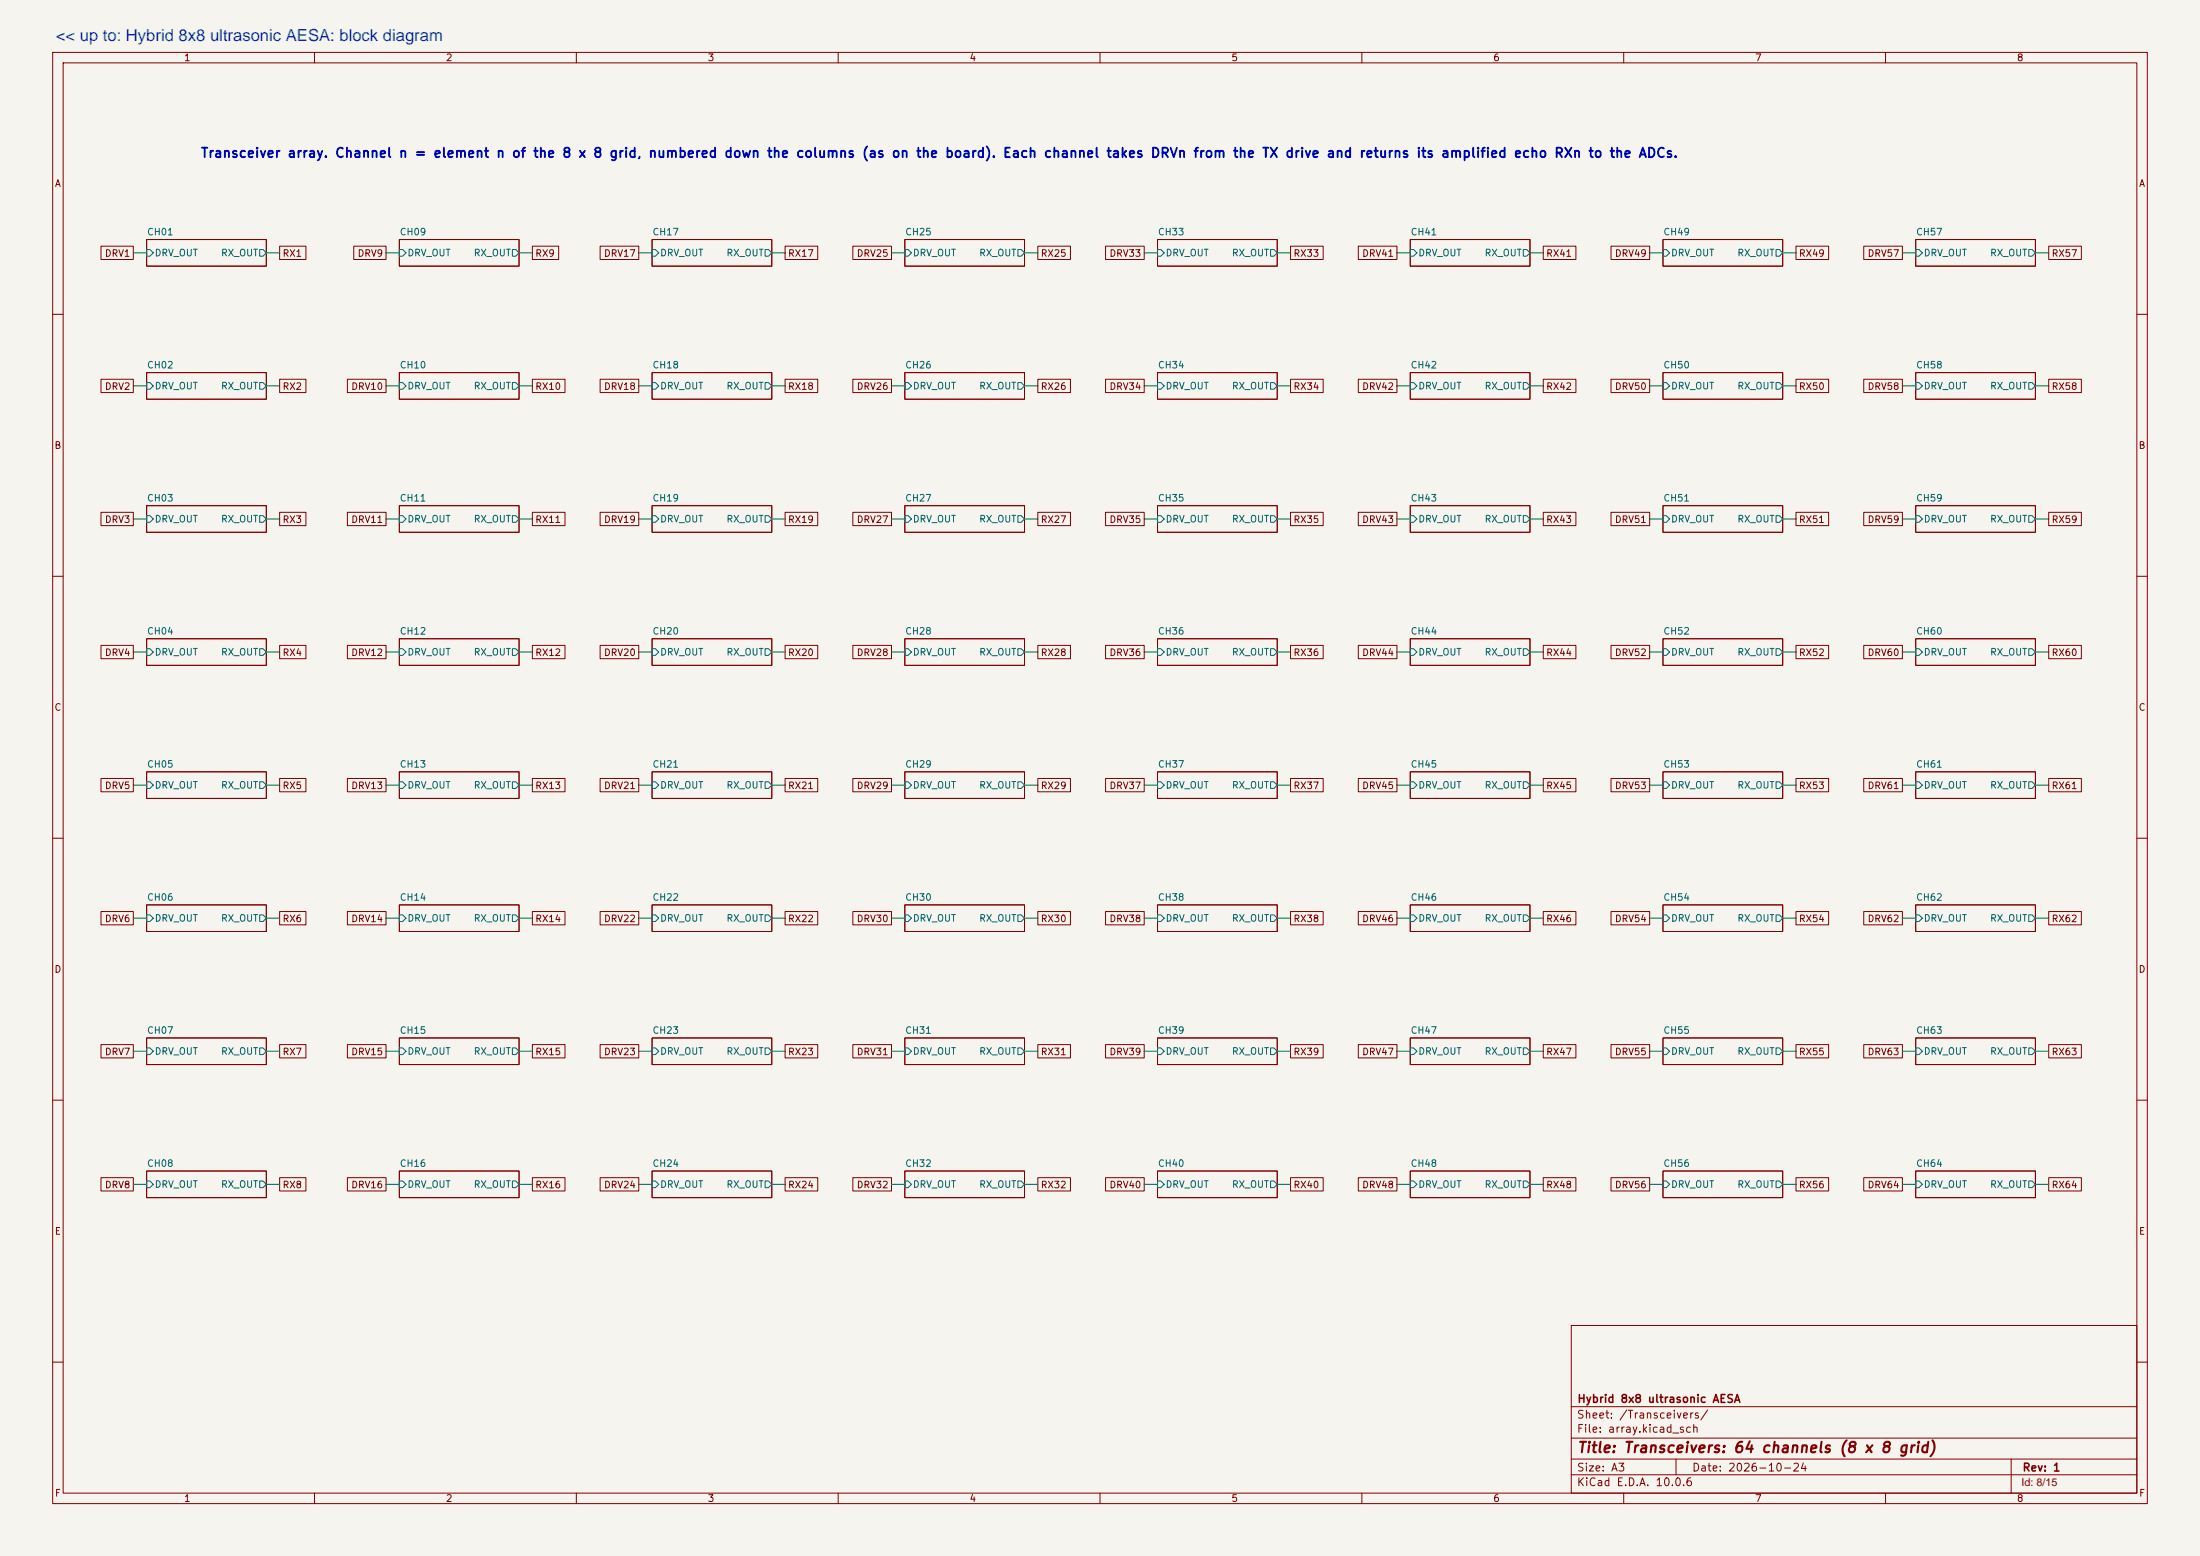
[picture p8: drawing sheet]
<svg xmlns="http://www.w3.org/2000/svg" width="420mm" height="297mm" viewBox="0 0 420 297" stroke-linecap="round" stroke-linejoin="round" font-family="sans-serif">
<path d="M.1 0h420v297h-420z" fill="#f5f4ef" stroke="#f5f4ef" stroke-width=".19"/>
<g fill="none" stroke="#840000" stroke-width=".19">
<path d="M10.1 10h400v277h-400zM12.1 12h396v273h-396zM60.1 10v2M110.1 10v2M160.1 10v2M210.1 10v2M260.1 10v2M310.1 10v2M360.1 10v2M19.3 47h6.2v2.5h-6.2zM28 45.7h22.9v5.1h-22.9zM53.4 47h5v2.5h-5z"/>
<path d="M67.6 47h6.1v2.5h-6.1zM76.3 45.7h22.8v5.1h-22.8zM101.7 47h5v2.5h-5zM114.6 47h7.4v2.5h-7.4zM124.5 45.7h22.9v5.1h-22.9zM149.9 47h6.3v2.5h-6.3zM162.9 47h7.4v2.5h-7.4zM172.8 45.7h22.9v5.1h-22.9zM198.2 47h6.2v2.5h-6.2zM211.1 47h7.4v2.5h-7.4zM221.1 45.7h22.8v5.1h-22.8zM246.5 47h6.2v2.5h-6.2z"/>
<path d="M259.4 47h7.4v2.5h-7.4zM269.3 45.7h22.9v5.1h-22.9zM294.7 47h6.3v2.5h-6.3zM307.7 47h7.4v2.5h-7.4zM317.6 45.7h22.9v5.1h-22.9zM343 47h6.2v2.5h-6.2zM355.9 47h7.4v2.5h-7.4zM365.9 45.7h22.8v5.1h-22.8zM391.3 47h6.2v2.5h-6.2zM10.1 60h2M19.3 72.4h6.2v2.5h-6.2zM28 71.1h22.9v5.1h-22.9z"/>
<path d="M53.4 72.4h5v2.5h-5zM66.3 72.4h7.4v2.5h-7.4zM76.3 71.1h22.8v5.1h-22.8zM101.7 72.4h6.2v2.5h-6.2zM114.6 72.4h7.4v2.5h-7.4zM124.5 71.1h22.9v5.1h-22.9zM149.9 72.4h6.3v2.5h-6.3zM162.9 72.4h7.4v2.5h-7.4zM172.8 71.1h22.9v5.1h-22.9zM198.2 72.4h6.2v2.5h-6.2zM211.1 72.4h7.4v2.5h-7.4zM221.1 71.1h22.8v5.1h-22.8z"/>
<path d="M246.5 72.4h6.2v2.5h-6.2zM259.4 72.4h7.4v2.5h-7.4zM269.3 71.1h22.9v5.1h-22.9zM294.7 72.4h6.3v2.5h-6.3zM307.7 72.4h7.4v2.5h-7.4zM317.6 71.1h22.9v5.1h-22.9zM343 72.4h6.2v2.5h-6.2zM355.9 72.4h7.4v2.5h-7.4zM365.9 71.1h22.8v5.1h-22.8zM391.3 72.4h6.2v2.5h-6.2zM408.1 60h2M19.3 97.8h6.2v2.5h-6.2z"/>
<path d="M28 96.5h22.9v5.1h-22.9zM53.4 97.8h5v2.5h-5zM66.3 97.8h7.4v2.5h-7.4zM76.3 96.5h22.8v5.1h-22.8zM101.7 97.8h6.2v2.5h-6.2zM114.6 97.8h7.4v2.5h-7.4zM124.5 96.5h22.9v5.1h-22.9zM149.9 97.8h6.3v2.5h-6.3zM162.9 97.8h7.4v2.5h-7.4zM172.8 96.5h22.9v5.1h-22.9zM198.2 97.8h6.2v2.5h-6.2zM211.1 97.8h7.4v2.5h-7.4z"/>
<path d="M221.1 96.5h22.8v5.1h-22.8zM246.5 97.8h6.2v2.5h-6.2zM259.4 97.8h7.4v2.5h-7.4zM269.3 96.5h22.9v5.1h-22.9zM294.7 97.8h6.3v2.5h-6.3zM307.7 97.8h7.4v2.5h-7.4zM317.6 96.5h22.9v5.1h-22.9zM343 97.8h6.2v2.5h-6.2zM355.9 97.8h7.4v2.5h-7.4zM365.9 96.5h22.8v5.1h-22.8zM391.3 97.8h6.2v2.5h-6.2zM10.1 110h2"/>
<path d="M408.1 110h2M19.3 123.2h6.2v2.5h-6.2zM28 121.9h22.9v5.1h-22.9zM53.4 123.2h5v2.5h-5zM66.3 123.2h7.4v2.5h-7.4zM76.3 121.9h22.8v5.1h-22.8zM101.7 123.2h6.2v2.5h-6.2zM114.6 123.2h7.4v2.5h-7.4zM124.5 121.9h22.9v5.1h-22.9zM149.9 123.2h6.3v2.5h-6.3zM162.9 123.2h7.4v2.5h-7.4zM172.8 121.9h22.9v5.1h-22.9z"/>
<path d="M198.2 123.2h6.2v2.5h-6.2zM211.1 123.2h7.4v2.5h-7.4zM221.1 121.9h22.8v5.1h-22.8zM246.5 123.2h6.2v2.5h-6.2zM259.4 123.2h7.4v2.5h-7.4zM269.3 121.9h22.9v5.1h-22.9zM294.7 123.2h6.3v2.5h-6.3zM307.7 123.2h7.4v2.5h-7.4zM317.6 121.9h22.9v5.1h-22.9zM343 123.2h6.2v2.5h-6.2zM355.9 123.2h7.4v2.5h-7.4zM365.9 121.9h22.8v5.1h-22.8z"/>
<path d="M391.3 123.2h6.2v2.5h-6.2zM19.3 148.6h6.2v2.5h-6.2zM28 147.3h22.9v5.1h-22.9zM53.4 148.6h5v2.5h-5zM66.3 148.6h7.4v2.5h-7.4zM76.3 147.3h22.8v5.1h-22.8zM101.7 148.6h6.2v2.5h-6.2zM114.6 148.6h7.4v2.5h-7.4zM124.5 147.3h22.9v5.1h-22.9zM149.9 148.6h6.3v2.5h-6.3zM162.9 148.6h7.4v2.5h-7.4zM172.8 147.3h22.9v5.1h-22.9z"/>
<path d="M198.2 148.6h6.2v2.5h-6.2zM211.1 148.6h7.4v2.5h-7.4zM221.1 147.3h22.8v5.1h-22.8zM246.5 148.6h6.2v2.5h-6.2zM259.4 148.6h7.4v2.5h-7.4zM269.3 147.3h22.9v5.1h-22.9zM294.7 148.6h6.3v2.5h-6.3zM307.7 148.6h7.4v2.5h-7.4zM317.6 147.3h22.9v5.1h-22.9zM343 148.6h6.2v2.5h-6.2zM355.9 148.6h7.4v2.5h-7.4zM365.9 147.3h22.8v5.1h-22.8z"/>
<path d="M391.3 148.6h6.2v2.5h-6.2zM10.1 160h2M19.3 174h6.2v2.6h-6.2zM28 172.7h22.9v5.1h-22.9zM53.4 174h5v2.6h-5zM66.3 174h7.4v2.6h-7.4zM76.3 172.7h22.8v5.1h-22.8zM101.7 174h6.2v2.6h-6.2zM114.6 174h7.4v2.6h-7.4zM124.5 172.7h22.9v5.1h-22.9zM149.9 174h6.3v2.6h-6.3zM162.9 174h7.4v2.6h-7.4z"/>
<path d="M172.8 172.7h22.9v5.1h-22.9zM198.2 174h6.2v2.6h-6.2zM211.1 174h7.4v2.6h-7.4zM221.1 172.7h22.8v5.1h-22.8zM246.5 174h6.2v2.6h-6.2zM259.4 174h7.4v2.6h-7.4zM269.3 172.7h22.9v5.1h-22.9zM294.7 174h6.3v2.6h-6.3zM307.7 174h7.4v2.6h-7.4zM317.6 172.7h22.9v5.1h-22.9zM343 174h6.2v2.6h-6.2zM355.9 174h7.4v2.6h-7.4z"/>
<path d="M365.9 172.7h22.8v5.1h-22.8zM391.3 174h6.2v2.6h-6.2zM408.1 160h2M19.3 199.4h6.2v2.6h-6.2zM28 198.1h22.9v5.1h-22.9zM53.4 199.4h5v2.6h-5zM66.3 199.4h7.4v2.6h-7.4zM76.3 198.1h22.8v5.1h-22.8zM101.7 199.4h6.2v2.6h-6.2zM114.6 199.4h7.4v2.6h-7.4zM124.5 198.1h22.9v5.1h-22.9zM149.9 199.4h6.3v2.6h-6.3z"/>
<path d="M162.9 199.4h7.4v2.6h-7.4zM172.8 198.1h22.9v5.1h-22.9zM198.2 199.4h6.2v2.6h-6.2zM211.1 199.4h7.4v2.6h-7.4zM221.1 198.1h22.8v5.1h-22.8zM246.5 199.4h6.2v2.6h-6.2zM259.4 199.4h7.4v2.6h-7.4zM269.3 198.1h22.9v5.1h-22.9zM294.7 199.4h6.3v2.6h-6.3zM307.7 199.4h7.4v2.6h-7.4zM317.6 198.1h22.9v5.1h-22.9zM343 199.4h6.2v2.6h-6.2z"/>
<path d="M355.9 199.4h7.4v2.6h-7.4zM365.9 198.1h22.8v5.1h-22.8zM391.3 199.4h6.2v2.6h-6.2zM10.1 210h2M408.1 210h2M19.3 224.8h6.2v2.6h-6.2zM28 223.5h22.9v5.1h-22.9zM53.4 224.8h5v2.6h-5zM66.3 224.8h7.4v2.6h-7.4zM76.3 223.5h22.8v5.1h-22.8zM101.7 224.8h6.2v2.6h-6.2zM114.6 224.8h7.4v2.6h-7.4z"/>
<path d="M124.5 223.5h22.9v5.1h-22.9zM149.9 224.8h6.3v2.6h-6.3zM162.9 224.8h7.4v2.6h-7.4zM172.8 223.5h22.9v5.1h-22.9zM198.2 224.8h6.2v2.6h-6.2zM211.1 224.8h7.4v2.6h-7.4zM221.1 223.5h22.8v5.1h-22.8zM246.5 224.8h6.2v2.6h-6.2zM259.4 224.8h7.4v2.6h-7.4zM269.3 223.5h22.9v5.1h-22.9zM294.7 224.8h6.3v2.6h-6.3zM307.7 224.8h7.4v2.6h-7.4z"/>
<path d="M317.6 223.5h22.9v5.1h-22.9zM343 224.8h6.2v2.6h-6.2zM355.9 224.8h7.4v2.6h-7.4zM365.9 223.5h22.8v5.1h-22.8zM391.3 224.8h6.2v2.6h-6.2zM300.1 253h108v32h-108zM10.1 260h2M300.1 278.5h108M300.1 274.5h108M300.1 268.5h108M320.1 278.5v3M384.1 278.5v6.5"/>
<path d="M408.1 260h2M60.1 285v2M110.1 285v2M160.1 285v2M210.1 285v2M260.1 285v2M300.1 281.5h108M310.1 285v2M360.1 285v2"/>
</g>
<g fill="none" stroke="#006464" stroke-width=".19">
<path d="M28 47.6h.6l.7 .7-.7 .6h-.6zM49.6 47.6h.6l.7 .7-.7 .6h-.6zM76.3 47.6h.6l.6 .7-.6 .6h-.6zM97.9 47.6h.6l.6 .7-.6 .6h-.6zM124.5 47.6h.7l.6 .7-.6 .6h-.7zM146.1 47.6h.7l.6 .7-.6 .6h-.7zM172.8 47.6h.6l.7 .7-.7 .6h-.6zM194.4 47.6h.6l.7 .7-.7 .6h-.6zM221.1 47.6h.6l.6 .7-.6 .6h-.6zM242.7 47.6h.6l.6 .7-.6 .6h-.6zM269.3 47.6h.7l.6 .7-.6 .6h-.7zM290.9 47.6h.7l.6 .7-.6 .6h-.7z"/>
<path d="M317.6 47.6h.6l.7 .7-.7 .6h-.6zM339.2 47.6h.6l.7 .7-.7 .6h-.6zM365.9 47.6h.6l.6 .7-.6 .6h-.6zM387.5 47.6h.6l.6 .7-.6 .6h-.6zM28 73h.6l.7 .7-.7 .6h-.6zM49.6 73h.6l.7 .7-.7 .6h-.6zM76.3 73h.6l.6 .7-.6 .6h-.6zM97.9 73h.6l.6 .7-.6 .6h-.6zM124.5 73h.7l.6 .7-.6 .6h-.7zM146.1 73h.7l.6 .7-.6 .6h-.7zM172.8 73h.6l.7 .7-.7 .6h-.6zM194.4 73h.6l.7 .7-.7 .6h-.6z"/>
<path d="M221.1 73h.6l.6 .7-.6 .6h-.6zM242.7 73h.6l.6 .7-.6 .6h-.6zM269.3 73h.7l.6 .7-.6 .6h-.7zM290.9 73h.7l.6 .7-.6 .6h-.7zM317.6 73h.6l.7 .7-.7 .6h-.6zM339.2 73h.6l.7 .7-.7 .6h-.6zM365.9 73h.6l.6 .7-.6 .6h-.6zM387.5 73h.6l.6 .7-.6 .6h-.6zM28 98.4h.6l.7 .7-.7 .6h-.6zM49.6 98.4h.6l.7 .7-.7 .6h-.6zM76.3 98.4h.6l.6 .7-.6 .6h-.6zM97.9 98.4h.6l.6 .7-.6 .6h-.6z"/>
<path d="M124.5 98.4h.7l.6 .7-.6 .6h-.7zM146.1 98.4h.7l.6 .7-.6 .6h-.7zM172.8 98.4h.6l.7 .7-.7 .6h-.6zM194.4 98.4h.6l.7 .7-.7 .6h-.6zM221.1 98.4h.6l.6 .7-.6 .6h-.6zM242.7 98.4h.6l.6 .7-.6 .6h-.6zM269.3 98.4h.7l.6 .7-.6 .6h-.7zM290.9 98.4h.7l.6 .7-.6 .6h-.7zM317.6 98.4h.6l.7 .7-.7 .6h-.6zM339.2 98.4h.6l.7 .7-.7 .6h-.6zM365.9 98.4h.6l.6 .7-.6 .6h-.6zM387.5 98.4h.6l.6 .7-.6 .6h-.6z"/>
<path d="M28 123.8h.6l.7 .7-.7 .6h-.6zM49.6 123.8h.6l.7 .7-.7 .6h-.6zM76.3 123.8h.6l.6 .7-.6 .6h-.6zM97.9 123.8h.6l.6 .7-.6 .6h-.6zM124.5 123.8h.7l.6 .7-.6 .6h-.7zM146.1 123.8h.7l.6 .7-.6 .6h-.7zM172.8 123.8h.6l.7 .7-.7 .6h-.6zM194.4 123.8h.6l.7 .7-.7 .6h-.6zM221.1 123.8h.6l.6 .7-.6 .6h-.6zM242.7 123.8h.6l.6 .7-.6 .6h-.6zM269.3 123.8h.7l.6 .7-.6 .6h-.7zM290.9 123.8h.7l.6 .7-.6 .6h-.7z"/>
<path d="M317.6 123.8h.6l.7 .7-.7 .6h-.6zM339.2 123.8h.6l.7 .7-.7 .6h-.6zM365.9 123.8h.6l.6 .7-.6 .6h-.6zM387.5 123.8h.6l.6 .7-.6 .6h-.6zM28 149.2h.6l.7 .7-.7 .6h-.6zM49.6 149.2h.6l.7 .7-.7 .6h-.6zM76.3 149.2h.6l.6 .7-.6 .6h-.6zM97.9 149.2h.6l.6 .7-.6 .6h-.6zM124.5 149.2h.7l.6 .7-.6 .6h-.7zM146.1 149.2h.7l.6 .7-.6 .6h-.7zM172.8 149.2h.6l.7 .7-.7 .6h-.6zM194.4 149.2h.6l.7 .7-.7 .6h-.6z"/>
<path d="M221.1 149.2h.6l.6 .7-.6 .6h-.6zM242.7 149.2h.6l.6 .7-.6 .6h-.6zM269.3 149.2h.7l.6 .7-.6 .6h-.7zM290.9 149.2h.7l.6 .7-.6 .6h-.7zM317.6 149.2h.6l.7 .7-.7 .6h-.6zM339.2 149.2h.6l.7 .7-.7 .6h-.6zM365.9 149.2h.6l.6 .7-.6 .6h-.6zM387.5 149.2h.6l.6 .7-.6 .6h-.6zM28 174.6h.6l.7 .7-.7 .6h-.6zM49.6 174.6h.6l.7 .7-.7 .6h-.6zM76.3 174.6h.6l.6 .7-.6 .6h-.6zM97.9 174.6h.6l.6 .7-.6 .6h-.6z"/>
<path d="M124.5 174.6h.7l.6 .7-.6 .6h-.7zM146.1 174.6h.7l.6 .7-.6 .6h-.7zM172.8 174.6h.6l.7 .7-.7 .6h-.6zM194.4 174.6h.6l.7 .7-.7 .6h-.6zM221.1 174.6h.6l.6 .7-.6 .6h-.6zM242.7 174.6h.6l.6 .7-.6 .6h-.6zM269.3 174.6h.7l.6 .7-.6 .6h-.7zM290.9 174.6h.7l.6 .7-.6 .6h-.7zM317.6 174.6h.6l.7 .7-.7 .6h-.6zM339.2 174.6h.6l.7 .7-.7 .6h-.6zM365.9 174.6h.6l.6 .7-.6 .6h-.6zM387.5 174.6h.6l.6 .7-.6 .6h-.6z"/>
<path d="M28 200.1h.6l.7 .6-.7 .6h-.6zM49.6 200.1h.6l.7 .6-.7 .6h-.6zM76.3 200.1h.6l.6 .6-.6 .6h-.6zM97.9 200.1h.6l.6 .6-.6 .6h-.6zM124.5 200.1h.7l.6 .6-.6 .6h-.7zM146.1 200.1h.7l.6 .6-.6 .6h-.7zM172.8 200.1h.6l.7 .6-.7 .6h-.6zM194.4 200.1h.6l.7 .6-.7 .6h-.6zM221.1 200.1h.6l.6 .6-.6 .6h-.6zM242.7 200.1h.6l.6 .6-.6 .6h-.6zM269.3 200.1h.7l.6 .6-.6 .6h-.7zM290.9 200.1h.7l.6 .6-.6 .6h-.7z"/>
<path d="M317.6 200.1h.6l.7 .6-.7 .6h-.6zM339.2 200.1h.6l.7 .6-.7 .6h-.6zM365.9 200.1h.6l.6 .6-.6 .6h-.6zM387.5 200.1h.6l.6 .6-.6 .6h-.6zM28 225.5h.6l.7 .6-.7 .6h-.6zM49.6 225.5h.6l.7 .6-.7 .6h-.6zM76.3 225.5h.6l.6 .6-.6 .6h-.6zM97.9 225.5h.6l.6 .6-.6 .6h-.6zM124.5 225.5h.7l.6 .6-.6 .6h-.7zM146.1 225.5h.7l.6 .6-.6 .6h-.7zM172.8 225.5h.6l.7 .6-.7 .6h-.6zM194.4 225.5h.6l.7 .6-.7 .6h-.6z"/>
<path d="M221.1 225.5h.6l.6 .6-.6 .6h-.6zM242.7 225.5h.6l.6 .6-.6 .6h-.6zM269.3 225.5h.7l.6 .6-.6 .6h-.7zM290.9 225.5h.7l.6 .6-.6 .6h-.7zM317.6 225.5h.6l.7 .6-.7 .6h-.6zM339.2 225.5h.6l.7 .6-.7 .6h-.6zM365.9 225.5h.6l.6 .6-.6 .6h-.6zM387.5 225.5h.6l.6 .6-.6 .6h-.6z"/>
</g>
<g fill="none" stroke="#009600" stroke-width=".19">
<path d="M25.5 48.3h2.5M50.9 48.3h2.5M73.7 48.3h2.6M99.1 48.3h2.6M122 48.3h2.5M147.4 48.3h2.5M170.3 48.3h2.5M195.7 48.3h2.5M218.5 48.3h2.6M243.9 48.3h2.6M266.8 48.3h2.5M292.2 48.3h2.5"/>
<path d="M315.1 48.3h2.5M340.5 48.3h2.5M363.3 48.3h2.6M388.7 48.3h2.6M25.5 73.7h2.5M50.9 73.7h2.5M73.7 73.7h2.6M99.1 73.7h2.6M122 73.7h2.5M147.4 73.7h2.5M170.3 73.7h2.5M195.7 73.7h2.5"/>
<path d="M218.5 73.7h2.6M243.9 73.7h2.6M266.8 73.7h2.5M292.2 73.7h2.5M315.1 73.7h2.5M340.5 73.7h2.5M363.3 73.7h2.6M388.7 73.7h2.6M25.5 99.1h2.5M50.9 99.1h2.5M73.7 99.1h2.6M99.1 99.1h2.6"/>
<path d="M122 99.1h2.5M147.4 99.1h2.5M170.3 99.1h2.5M195.7 99.1h2.5M218.5 99.1h2.6M243.9 99.1h2.6M266.8 99.1h2.5M292.2 99.1h2.5M315.1 99.1h2.5M340.5 99.1h2.5M363.3 99.1h2.6M388.7 99.1h2.6"/>
<path d="M25.5 124.5h2.5M50.9 124.5h2.5M73.7 124.5h2.6M99.1 124.5h2.6M122 124.5h2.5M147.4 124.5h2.5M170.3 124.5h2.5M195.7 124.5h2.5M218.5 124.5h2.6M243.9 124.5h2.6M266.8 124.5h2.5M292.2 124.5h2.5"/>
<path d="M315.1 124.5h2.5M340.5 124.5h2.5M363.3 124.5h2.6M388.7 124.5h2.6M25.5 149.9h2.5M50.9 149.9h2.5M73.7 149.9h2.6M99.1 149.9h2.6M122 149.9h2.5M147.4 149.9h2.5M170.3 149.9h2.5M195.7 149.9h2.5"/>
<path d="M218.5 149.9h2.6M243.9 149.9h2.6M266.8 149.9h2.5M292.2 149.9h2.5M315.1 149.9h2.5M340.5 149.9h2.5M363.3 149.9h2.6M388.7 149.9h2.6M25.5 175.3h2.5M50.9 175.3h2.5M73.7 175.3h2.6M99.1 175.3h2.6"/>
<path d="M122 175.3h2.5M147.4 175.3h2.5M170.3 175.3h2.5M195.7 175.3h2.5M218.5 175.3h2.6M243.9 175.3h2.6M266.8 175.3h2.5M292.2 175.3h2.5M315.1 175.3h2.5M340.5 175.3h2.5M363.3 175.3h2.6M388.7 175.3h2.6"/>
<path d="M25.5 200.7h2.5M50.9 200.7h2.5M73.7 200.7h2.6M99.1 200.7h2.6M122 200.7h2.5M147.4 200.7h2.5M170.3 200.7h2.5M195.7 200.7h2.5M218.5 200.7h2.6M243.9 200.7h2.6M266.8 200.7h2.5M292.2 200.7h2.5"/>
<path d="M315.1 200.7h2.5M340.5 200.7h2.5M363.3 200.7h2.6M388.7 200.7h2.6M25.5 226.1h2.5M50.9 226.1h2.5M73.7 226.1h2.6M99.1 226.1h2.6M122 226.1h2.5M147.4 226.1h2.5M170.3 226.1h2.5M195.7 226.1h2.5"/>
<path d="M218.5 226.1h2.6M243.9 226.1h2.6M266.8 226.1h2.5M292.2 226.1h2.5M315.1 226.1h2.5M340.5 226.1h2.5M363.3 226.1h2.6M388.7 226.1h2.6"/>
</g>
<text font-size="3.2" fill="#004dcc" x="10.6" y="7.8">&lt;&lt; up to: Hybrid 8x8 ultrasonic AESA: block diagram</text>
<text font-size="2.1" fill="#850000" x="386" y="283.7">Id: 8/15</text>
<text font-size="2" fill="#840000" x="301.1" y="277.8">Title: Transceivers: 64 channels (8 x 8 grid)</text>
<text font-size="1.8" fill="#0000c2" x="38.2" y="30.5">Transceiver array. Channel n = element n of the 8 x 8 grid, numbered down the columns (as on the board). Each channel takes DRVn from the TX drive and returns its amplified echo RXn to the ADCs.</text>
<g font-size="1.5" fill="#840000">
<text x="301.1" y="268.2">Hybrid 8x8 ultrasonic AESA</text>
<text x="301" y="273.9">File: array.kicad_sch</text>
<text x="301" y="271.2">Sheet: /Transceivers/</text>
<text x="301" y="281.3">Size: A3</text>
<text x="323" y="281.3">Date: 2026-10-24</text>
<text x="386.1" y="281.3">Rev: 1</text>
<text x="301" y="284.1">KiCad E.D.A. 10.0.6</text>
</g>
<g font-size="1.3" fill="#840000">
<text x="35" y="12">1</text>
<text x="85" y="12">2</text>
<text x="135" y="12">3</text>
<text x="185.1" y="12">4</text>
<text x="235.1" y="12">5</text>
<text x="285.1" y="12">6</text>
<text x="335.1" y="12">7</text>
<text x="385.1" y="12">8</text>
<text x="10.4" y="36">A</text>
<text x="408.4" y="36">A</text>
<text x="19.9" y="49.3">DRV1</text>
<text x="53.9" y="49.3">RX1</text>
<text x="68.2" y="49.3">DRV9</text>
<text x="102.1" y="49.3">RX9</text>
<text x="115.2" y="49.3">DRV17</text>
<text x="150.4" y="49.3">RX17</text>
<text x="163.5" y="49.3">DRV25</text>
<text x="198.7" y="49.3">RX25</text>
<text x="211.8" y="49.3">DRV33</text>
<text x="246.9" y="49.3">RX33</text>
<text x="260" y="49.3">DRV41</text>
<text x="295.2" y="49.3">RX41</text>
<text x="308.3" y="49.3">DRV49</text>
<text x="343.4" y="49.3">RX49</text>
<text x="356.6" y="49.3">DRV57</text>
<text x="391.7" y="49.3">RX57</text>
<text x="19.9" y="74.7">DRV2</text>
<text x="53.9" y="74.7">RX2</text>
<text x="67" y="74.7">DRV10</text>
<text x="102.1" y="74.7">RX10</text>
<text x="115.2" y="74.7">DRV18</text>
<text x="150.4" y="74.7">RX18</text>
<text x="163.5" y="74.7">DRV26</text>
<text x="198.7" y="74.7">RX26</text>
<text x="211.8" y="74.7">DRV34</text>
<text x="246.9" y="74.7">RX34</text>
<text x="260" y="74.7">DRV42</text>
<text x="295.2" y="74.7">RX42</text>
<text x="308.3" y="74.7">DRV50</text>
<text x="343.4" y="74.7">RX50</text>
<text x="356.6" y="74.7">DRV58</text>
<text x="391.7" y="74.7">RX58</text>
<text x="10.3" y="86">B</text>
<text x="408.3" y="86">B</text>
<text x="19.9" y="100.1">DRV3</text>
<text x="53.9" y="100.1">RX3</text>
<text x="67" y="100.1">DRV11</text>
<text x="102.1" y="100.1">RX11</text>
<text x="115.2" y="100.1">DRV19</text>
<text x="150.4" y="100.1">RX19</text>
<text x="163.5" y="100.1">DRV27</text>
<text x="198.7" y="100.1">RX27</text>
<text x="211.8" y="100.1">DRV35</text>
<text x="246.9" y="100.1">RX35</text>
<text x="260" y="100.1">DRV43</text>
<text x="295.2" y="100.1">RX43</text>
<text x="308.3" y="100.1">DRV51</text>
<text x="343.4" y="100.1">RX51</text>
<text x="356.6" y="100.1">DRV59</text>
<text x="391.7" y="100.1">RX59</text>
<text x="19.9" y="125.5">DRV4</text>
<text x="53.9" y="125.5">RX4</text>
<text x="67" y="125.5">DRV12</text>
<text x="102.1" y="125.5">RX12</text>
<text x="115.2" y="125.5">DRV20</text>
<text x="150.4" y="125.5">RX20</text>
<text x="163.5" y="125.5">DRV28</text>
<text x="198.7" y="125.5">RX28</text>
<text x="211.8" y="125.5">DRV36</text>
<text x="246.9" y="125.5">RX36</text>
<text x="260" y="125.5">DRV44</text>
<text x="295.2" y="125.5">RX44</text>
<text x="308.3" y="125.5">DRV52</text>
<text x="343.4" y="125.5">RX52</text>
<text x="356.6" y="125.5">DRV60</text>
<text x="391.7" y="125.5">RX60</text>
<text x="10.3" y="136">C</text>
<text x="408.3" y="136">C</text>
<text x="19.9" y="150.9">DRV5</text>
<text x="53.9" y="150.9">RX5</text>
<text x="67" y="150.9">DRV13</text>
<text x="102.1" y="150.9">RX13</text>
<text x="115.2" y="150.9">DRV21</text>
<text x="150.4" y="150.9">RX21</text>
<text x="163.5" y="150.9">DRV29</text>
<text x="198.7" y="150.9">RX29</text>
<text x="211.8" y="150.9">DRV37</text>
<text x="246.9" y="150.9">RX37</text>
<text x="260" y="150.9">DRV45</text>
<text x="295.2" y="150.9">RX45</text>
<text x="308.3" y="150.9">DRV53</text>
<text x="343.4" y="150.9">RX53</text>
<text x="356.6" y="150.9">DRV61</text>
<text x="391.7" y="150.9">RX61</text>
<text x="19.9" y="176.3">DRV6</text>
<text x="53.9" y="176.3">RX6</text>
<text x="67" y="176.3">DRV14</text>
<text x="102.1" y="176.3">RX14</text>
<text x="115.2" y="176.3">DRV22</text>
<text x="150.4" y="176.3">RX22</text>
<text x="163.5" y="176.3">DRV30</text>
<text x="198.7" y="176.3">RX30</text>
<text x="211.8" y="176.3">DRV38</text>
<text x="246.9" y="176.3">RX38</text>
<text x="260" y="176.3">DRV46</text>
<text x="295.2" y="176.3">RX46</text>
<text x="308.3" y="176.3">DRV54</text>
<text x="343.4" y="176.3">RX54</text>
<text x="356.6" y="176.3">DRV62</text>
<text x="391.7" y="176.3">RX62</text>
<text x="10.3" y="186">D</text>
<text x="408.3" y="186">D</text>
<text x="19.9" y="201.7">DRV7</text>
<text x="53.9" y="201.7">RX7</text>
<text x="67" y="201.7">DRV15</text>
<text x="102.1" y="201.7">RX15</text>
<text x="115.2" y="201.7">DRV23</text>
<text x="150.4" y="201.7">RX23</text>
<text x="163.5" y="201.7">DRV31</text>
<text x="198.7" y="201.7">RX31</text>
<text x="211.8" y="201.7">DRV39</text>
<text x="246.9" y="201.7">RX39</text>
<text x="260" y="201.7">DRV47</text>
<text x="295.2" y="201.7">RX47</text>
<text x="308.3" y="201.7">DRV55</text>
<text x="343.4" y="201.7">RX55</text>
<text x="356.6" y="201.7">DRV63</text>
<text x="391.7" y="201.7">RX63</text>
<text x="19.9" y="227.1">DRV8</text>
<text x="53.9" y="227.1">RX8</text>
<text x="67" y="227.1">DRV16</text>
<text x="102.1" y="227.1">RX16</text>
<text x="115.2" y="227.1">DRV24</text>
<text x="150.4" y="227.1">RX24</text>
<text x="163.5" y="227.1">DRV32</text>
<text x="198.7" y="227.1">RX32</text>
<text x="211.8" y="227.1">DRV40</text>
<text x="246.9" y="227.1">RX40</text>
<text x="260" y="227.1">DRV48</text>
<text x="295.2" y="227.1">RX48</text>
<text x="308.3" y="227.1">DRV56</text>
<text x="343.4" y="227.1">RX56</text>
<text x="356.6" y="227.1">DRV64</text>
<text x="391.7" y="227.1">RX64</text>
<text x="10.3" y="236">E</text>
<text x="408.4" y="236">E</text>
<text x="10.4" y="286">F</text>
<text x="35" y="287">1</text>
<text x="85" y="287">2</text>
<text x="135" y="287">3</text>
<text x="185.1" y="287">4</text>
<text x="235.1" y="287">5</text>
<text x="285.1" y="287">6</text>
<text x="335.1" y="287">7</text>
<text x="385.1" y="287">8</text>
<text x="408.4" y="286">F</text>
</g>
<g font-size="1.3" fill="#006464">
<text x="28" y="45.2">CH01</text>
<text x="76.2" y="45.2">CH09</text>
<text x="124.5" y="45.2">CH17</text>
<text x="172.8" y="45.2">CH25</text>
<text x="221" y="45.2">CH33</text>
<text x="269.3" y="45.2">CH41</text>
<text x="317.6" y="45.2">CH49</text>
<text x="365.8" y="45.2">CH57</text>
<text x="29.4" y="49.2">DRV_OUT</text>
<text x="42.1" y="49.2">RX_OUT</text>
<text x="77.7" y="49.2">DRV_OUT</text>
<text x="90.4" y="49.2">RX_OUT</text>
<text x="126" y="49.2">DRV_OUT</text>
<text x="138.6" y="49.2">RX_OUT</text>
<text x="174.2" y="49.2">DRV_OUT</text>
<text x="186.9" y="49.2">RX_OUT</text>
<text x="222.5" y="49.2">DRV_OUT</text>
<text x="235.2" y="49.2">RX_OUT</text>
<text x="270.8" y="49.2">DRV_OUT</text>
<text x="283.4" y="49.2">RX_OUT</text>
<text x="319" y="49.2">DRV_OUT</text>
<text x="331.7" y="49.2">RX_OUT</text>
<text x="367.3" y="49.2">DRV_OUT</text>
<text x="380" y="49.2">RX_OUT</text>
<text x="28" y="70.6">CH02</text>
<text x="76.2" y="70.6">CH10</text>
<text x="124.5" y="70.6">CH18</text>
<text x="172.8" y="70.6">CH26</text>
<text x="221" y="70.6">CH34</text>
<text x="269.3" y="70.6">CH42</text>
<text x="317.6" y="70.6">CH50</text>
<text x="365.8" y="70.6">CH58</text>
<text x="29.4" y="74.6">DRV_OUT</text>
<text x="42.1" y="74.6">RX_OUT</text>
<text x="77.7" y="74.6">DRV_OUT</text>
<text x="90.4" y="74.6">RX_OUT</text>
<text x="126" y="74.6">DRV_OUT</text>
<text x="138.6" y="74.6">RX_OUT</text>
<text x="174.2" y="74.6">DRV_OUT</text>
<text x="186.9" y="74.6">RX_OUT</text>
<text x="222.5" y="74.6">DRV_OUT</text>
<text x="235.2" y="74.6">RX_OUT</text>
<text x="270.8" y="74.6">DRV_OUT</text>
<text x="283.4" y="74.6">RX_OUT</text>
<text x="319" y="74.6">DRV_OUT</text>
<text x="331.7" y="74.6">RX_OUT</text>
<text x="367.3" y="74.6">DRV_OUT</text>
<text x="380" y="74.6">RX_OUT</text>
<text x="28" y="96">CH03</text>
<text x="29.4" y="100">DRV_OUT</text>
<text x="42.1" y="100">RX_OUT</text>
<text x="76.2" y="96">CH11</text>
<text x="77.7" y="100">DRV_OUT</text>
<text x="90.4" y="100">RX_OUT</text>
<text x="124.5" y="96">CH19</text>
<text x="126" y="100">DRV_OUT</text>
<text x="138.6" y="100">RX_OUT</text>
<text x="172.8" y="96">CH27</text>
<text x="174.2" y="100">DRV_OUT</text>
<text x="186.9" y="100">RX_OUT</text>
<text x="221" y="96">CH35</text>
<text x="222.5" y="100">DRV_OUT</text>
<text x="235.2" y="100">RX_OUT</text>
<text x="269.3" y="96">CH43</text>
<text x="270.8" y="100">DRV_OUT</text>
<text x="283.4" y="100">RX_OUT</text>
<text x="317.6" y="96">CH51</text>
<text x="319" y="100">DRV_OUT</text>
<text x="331.7" y="100">RX_OUT</text>
<text x="365.8" y="96">CH59</text>
<text x="367.3" y="100">DRV_OUT</text>
<text x="380" y="100">RX_OUT</text>
<text x="28" y="121.4">CH04</text>
<text x="29.4" y="125.4">DRV_OUT</text>
<text x="42.1" y="125.4">RX_OUT</text>
<text x="76.2" y="121.4">CH12</text>
<text x="77.7" y="125.4">DRV_OUT</text>
<text x="90.4" y="125.4">RX_OUT</text>
<text x="124.5" y="121.4">CH20</text>
<text x="126" y="125.4">DRV_OUT</text>
<text x="138.6" y="125.4">RX_OUT</text>
<text x="172.8" y="121.4">CH28</text>
<text x="174.2" y="125.4">DRV_OUT</text>
<text x="186.9" y="125.4">RX_OUT</text>
<text x="221" y="121.4">CH36</text>
<text x="222.5" y="125.4">DRV_OUT</text>
<text x="235.2" y="125.4">RX_OUT</text>
<text x="269.3" y="121.4">CH44</text>
<text x="270.8" y="125.4">DRV_OUT</text>
<text x="283.4" y="125.4">RX_OUT</text>
<text x="317.6" y="121.4">CH52</text>
<text x="319" y="125.4">DRV_OUT</text>
<text x="331.7" y="125.4">RX_OUT</text>
<text x="365.8" y="121.4">CH60</text>
<text x="367.3" y="125.4">DRV_OUT</text>
<text x="380" y="125.4">RX_OUT</text>
<text x="28" y="146.8">CH05</text>
<text x="76.2" y="146.8">CH13</text>
<text x="124.5" y="146.8">CH21</text>
<text x="172.8" y="146.8">CH29</text>
<text x="221" y="146.8">CH37</text>
<text x="269.3" y="146.8">CH45</text>
<text x="317.6" y="146.8">CH53</text>
<text x="365.8" y="146.8">CH61</text>
<text x="29.4" y="150.8">DRV_OUT</text>
<text x="42.1" y="150.8">RX_OUT</text>
<text x="77.7" y="150.8">DRV_OUT</text>
<text x="90.4" y="150.8">RX_OUT</text>
<text x="126" y="150.8">DRV_OUT</text>
<text x="138.6" y="150.8">RX_OUT</text>
<text x="174.2" y="150.8">DRV_OUT</text>
<text x="186.9" y="150.8">RX_OUT</text>
<text x="222.5" y="150.8">DRV_OUT</text>
<text x="235.2" y="150.8">RX_OUT</text>
<text x="270.8" y="150.8">DRV_OUT</text>
<text x="283.4" y="150.8">RX_OUT</text>
<text x="319" y="150.8">DRV_OUT</text>
<text x="331.7" y="150.8">RX_OUT</text>
<text x="367.3" y="150.8">DRV_OUT</text>
<text x="380" y="150.8">RX_OUT</text>
<text x="28" y="172.3">CH06</text>
<text x="76.2" y="172.3">CH14</text>
<text x="124.5" y="172.3">CH22</text>
<text x="172.8" y="172.3">CH30</text>
<text x="221" y="172.3">CH38</text>
<text x="269.3" y="172.3">CH46</text>
<text x="317.6" y="172.3">CH54</text>
<text x="365.8" y="172.3">CH62</text>
<text x="29.4" y="176.2">DRV_OUT</text>
<text x="42.1" y="176.2">RX_OUT</text>
<text x="77.7" y="176.2">DRV_OUT</text>
<text x="90.4" y="176.2">RX_OUT</text>
<text x="126" y="176.2">DRV_OUT</text>
<text x="138.6" y="176.2">RX_OUT</text>
<text x="174.2" y="176.2">DRV_OUT</text>
<text x="186.9" y="176.2">RX_OUT</text>
<text x="222.5" y="176.2">DRV_OUT</text>
<text x="235.2" y="176.2">RX_OUT</text>
<text x="270.8" y="176.2">DRV_OUT</text>
<text x="283.4" y="176.2">RX_OUT</text>
<text x="319" y="176.2">DRV_OUT</text>
<text x="331.7" y="176.2">RX_OUT</text>
<text x="367.3" y="176.2">DRV_OUT</text>
<text x="380" y="176.2">RX_OUT</text>
<text x="28" y="197.7">CH07</text>
<text x="76.2" y="197.7">CH15</text>
<text x="124.5" y="197.7">CH23</text>
<text x="172.8" y="197.7">CH31</text>
<text x="221" y="197.7">CH39</text>
<text x="269.3" y="197.7">CH47</text>
<text x="317.6" y="197.7">CH55</text>
<text x="365.8" y="197.7">CH63</text>
<text x="29.4" y="201.6">DRV_OUT</text>
<text x="42.1" y="201.6">RX_OUT</text>
<text x="77.7" y="201.6">DRV_OUT</text>
<text x="90.4" y="201.6">RX_OUT</text>
<text x="126" y="201.6">DRV_OUT</text>
<text x="138.6" y="201.6">RX_OUT</text>
<text x="174.2" y="201.6">DRV_OUT</text>
<text x="186.9" y="201.6">RX_OUT</text>
<text x="222.5" y="201.6">DRV_OUT</text>
<text x="235.2" y="201.6">RX_OUT</text>
<text x="270.8" y="201.6">DRV_OUT</text>
<text x="283.4" y="201.6">RX_OUT</text>
<text x="319" y="201.6">DRV_OUT</text>
<text x="331.7" y="201.6">RX_OUT</text>
<text x="367.3" y="201.6">DRV_OUT</text>
<text x="380" y="201.6">RX_OUT</text>
<text x="28" y="223.1">CH08</text>
<text x="29.4" y="227.1">DRV_OUT</text>
<text x="42.1" y="227.1">RX_OUT</text>
<text x="76.2" y="223.1">CH16</text>
<text x="77.7" y="227.1">DRV_OUT</text>
<text x="90.4" y="227.1">RX_OUT</text>
<text x="124.5" y="223.1">CH24</text>
<text x="126" y="227.1">DRV_OUT</text>
<text x="138.6" y="227.1">RX_OUT</text>
<text x="172.8" y="223.1">CH32</text>
<text x="174.2" y="227.1">DRV_OUT</text>
<text x="186.9" y="227.1">RX_OUT</text>
<text x="221" y="223.1">CH40</text>
<text x="222.5" y="227.1">DRV_OUT</text>
<text x="235.2" y="227.1">RX_OUT</text>
<text x="269.3" y="223.1">CH48</text>
<text x="270.8" y="227.1">DRV_OUT</text>
<text x="283.4" y="227.1">RX_OUT</text>
<text x="317.6" y="223.1">CH56</text>
<text x="319" y="227.1">DRV_OUT</text>
<text x="331.7" y="227.1">RX_OUT</text>
<text x="365.8" y="223.1">CH64</text>
<text x="367.3" y="227.1">DRV_OUT</text>
<text x="380" y="227.1">RX_OUT</text>
</g>
</svg>
